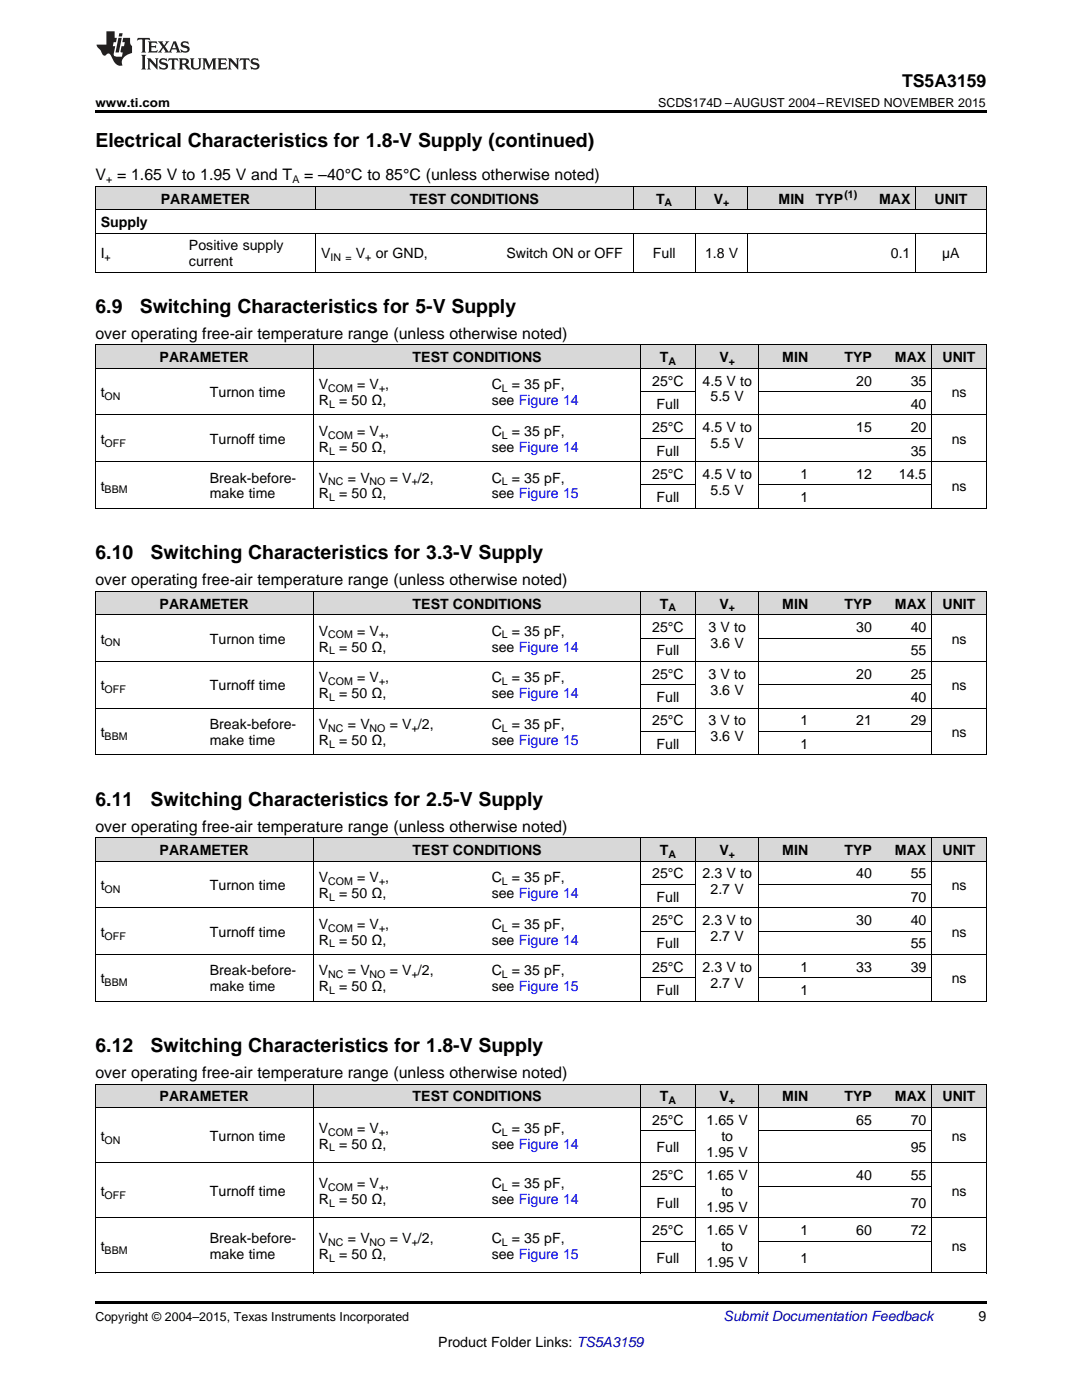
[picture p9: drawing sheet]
<svg xmlns="http://www.w3.org/2000/svg" width="216mm" height="279mm" viewBox="0 0 216 279" stroke-linecap="round" stroke-linejoin="round" font-family="sans-serif">
<g fill="#d8d8d8">
<path d="M19 216.4h21.8v4.7h-21.8z"/>
<path d="M40.8 216.4h21.8v4.7h-21.8z"/>
<path d="M62.6 216.4h34.4v4.7h-34.4z"/>
<path d="M97 216.4h30.9v4.7h-30.9z"/>
<path d="M127.9 216.4h10.9v4.7h-10.9z"/>
<path d="M138.8 216.4h12.7v4.7h-12.7z"/>
<path d="M151.5 216.4h10.8v4.7h-10.8z"/>
<path d="M162.3 216.4h12.7v4.7h-12.7z"/>
<path d="M175 216.4h10.9v4.7h-10.9z"/>
<path d="M185.9 216.4h10.9v4.7h-10.9z"/>
<path d="M19 167.3h21.8v4.6h-21.8z"/>
<path d="M40.8 167.3h21.8v4.6h-21.8z"/>
<path d="M62.6 167.3h34.4v4.6h-34.4z"/>
<path d="M97 167.3h30.9v4.6h-30.9z"/>
<path d="M127.9 167.3h10.9v4.6h-10.9z"/>
<path d="M138.8 167.3h12.7v4.6h-12.7z"/>
<path d="M151.5 167.3h10.8v4.6h-10.8z"/>
<path d="M162.3 167.3h12.7v4.6h-12.7z"/>
<path d="M175 167.3h10.9v4.6h-10.9z"/>
<path d="M185.9 167.3h10.9v4.6h-10.9z"/>
<path d="M19 118.1h21.8v4.6h-21.8z"/>
<path d="M40.8 118.1h21.8v4.6h-21.8z"/>
<path d="M62.6 118.1h34.4v4.6h-34.4z"/>
<path d="M97 118.1h30.9v4.6h-30.9z"/>
<path d="M127.9 118.1h10.9v4.6h-10.9z"/>
<path d="M138.8 118.1h12.7v4.6h-12.7z"/>
<path d="M151.5 118.1h10.8v4.6h-10.8z"/>
<path d="M162.3 118.1h12.7v4.6h-12.7z"/>
<path d="M175 118.1h10.9v4.6h-10.9z"/>
<path d="M185.9 118.1h10.9v4.6h-10.9z"/>
<path d="M19 68.9h21.8v4.7h-21.8z"/>
<path d="M40.8 68.9h21.8v4.7h-21.8z"/>
<path d="M62.6 68.9h34.4v4.7h-34.4z"/>
<path d="M97 68.9h30.9v4.7h-30.9z"/>
<path d="M127.9 68.9h10.9v4.7h-10.9z"/>
<path d="M138.8 68.9h12.7v4.7h-12.7z"/>
<path d="M151.5 68.9h10.8v4.7h-10.8z"/>
<path d="M162.3 68.9h12.7v4.7h-12.7z"/>
<path d="M175 68.9h10.9v4.7h-10.9z"/>
<path d="M185.9 68.9h10.9v4.7h-10.9z"/>
<path d="M19 37.3h17.7v4.6h-17.7z"/>
<path d="M36.7 37.3h26.3v4.6h-26.3z"/>
<path d="M63 37.3h37v4.6h-37z"/>
<path d="M100 37.3h26.4v4.6h-26.4z"/>
<path d="M126.4 37.3h12.3v4.6h-12.3z"/>
<path d="M138.7 37.3h10.6v4.6h-10.6z"/>
<path d="M149.3 37.3h12.3v4.6h-12.3z"/>
<path d="M161.6 37.3h10.6v4.6h-10.6z"/>
<path d="M172.2 37.3h10.5v4.6h-10.5z"/>
<path d="M182.7 37.3h14.1v4.6h-14.1z"/>
</g>
<g fill="#000">
<path d="M19 22h177.8v.5h-177.8zM19 54.4h.2zM62.9 54.4h.1zM126.3 54.4h.1zM138.6 54.4h.1zM149.2 54.4h.1zM161.5 54.4h.1zM172.1 54.4h.1zM196.7 54.4h.1zM19 101.5h.2zM127.8 101.5h.1zM138.7 101.5h.1z"/>
<path d="M151.4 101.5h.1zM162.2 101.5h.1zM174.9 101.5h.1zM185.8 101.5h.1zM196.7 101.5h.1zM19 259.7h177.8v.5h-177.8z"/>
</g>
<g fill="none" stroke="#000" stroke-width=".2">
<path d="M19 37.2h177.8M19.1 37.2v17.2M63 37.2v4.7M126.3 37.2v4.7M138.7 37.2v4.7M149.2 37.2v4.7M182.7 37.2v4.7M196.8 37.2v17.2M19 54.3h177.8M19 46.5h177.8M19 41.9h177.8M63 46.5v7.9"/>
<path d="M126.3 46.5v7.9M138.7 46.5v7.9M149.2 46.5v7.9M182.7 46.5v7.9M19 73.5h177.8M19 68.8h177.8M19.1 68.9v32.6M62.5 68.9v32.6M127.8 68.9v32.6M127.9 78.2h10.8M138.7 68.9v32.6M151.4 68.9v32.6"/>
<path d="M151.5 78.2h34.4M185.9 68.9v32.6M196.8 68.9v32.6M19 92.1h177.8M19 82.8h177.8M127.9 96.8h10.8M127.9 87.5h10.8M151.5 96.8h34.4M151.5 87.5h34.4M19 118h177.8M19 101.4h177.8M19.1 118.1v32.6"/>
<path d="M62.5 118.1v32.6M127.8 118.1v32.6M138.7 118.1v32.6M151.4 118.1v32.6M185.9 118.1v32.6M196.8 118.1v32.6M19 132h177.8M19 122.7h177.8M127.9 136.6h10.8M127.9 127.3h10.8M151.5 136.6h34.4M151.5 127.3h34.4"/>
<path d="M19 150.6h177.8M19 141.3h177.8M127.9 146h10.8M151.5 146h34.4M19 171.9h177.8M19 167.2h177.8M19.1 167.3v32.5M62.5 167.3v32.5M127.8 167.3v32.5M127.9 176.5h10.8M138.7 167.3v32.5M151.4 167.3v32.5"/>
<path d="M151.5 176.5h34.4M185.9 167.3v32.5M196.8 167.3v32.5M19 199.8h177.8M19 190.5h177.8M19 181.2h177.8M127.9 195.1h10.8M127.9 185.8h10.8M151.5 195.1h34.4M151.5 185.8h34.4M19 216.4h177.8M19.1 216.4v37.7"/>
<path d="M62.5 216.4v37.7M127.8 216.4v37.7M138.7 216.4v37.7M151.4 216.4v37.7M185.9 216.4v37.7M196.8 216.4v37.7M19 232h177.8M19 221h177.8M127.9 236.7h10.8M127.9 225.7h10.8M151.5 236.7h34.4M151.5 225.7h34.4"/>
<path d="M19 254.1h177.8M19 243h177.8M127.9 247.7h10.8M151.5 247.7h34.4"/>
</g>
<g fill="#231f20">
<path d="M27.5 7.6l-.1 .5 .4-.2h.6v.1v2.1l-.2 .4h1l-.3-.4v-2.1l.1-.1h.5l.5 .2-.2-.5zM29.5 8.3l.2 .3v1.5l-.2 .4h1.8l.2-.6a1.04 1.04 0 0 1-1.3 .2v-.7h.6l.3 .2v-.6l-.3 .2h-.6v-.6l.8-.1 .4 .3-.2-.5zM31.5 8.3l.9 1.1-.9 1.1h.8l-.2-.2 .5-.7 .4 .7-.2 .2h1.5l-.1-.2 .1-.4h.9l.1 .4-.2 .2h1l-.3-.3-.7-1.9h-.5l-.9 2-.8-1 .9-1h-.8l.1 .3-.3 .5-.4-.6 .2-.2zM34.7 8.6l.4 1h-.7zM36.3 8.4a.63 .63 0 0 0-.2 .7 .63 .63 0 0 0 .6 .4l.6 .2 .1 .2a.75 .75 0 0 1-.7 .4 .75 .75 0 0 1-.6-.5l.1 .7 .1-.1a1.11 1.11 0 0 0 1.5-.6 1.13 1.13 0 0 0-1.2-.8l-.1-.4a1.04 1.04 0 0 1 1.2 .2l-.2-.5-.1 .1-.5-.2zM28.2 10.9l.2 .4v2.2l-.2 .4h1l-.3-.4v-2.2l.3-.4zM29.3 11.6l.3 .4v1.5l-.3 .4h.8l-.2-.4v-1.3l1.5 1.7v-1.9l.2-.4h-.7l.2 .4v.9l-1.1-1.3zM32 11.8a.62 .62 0 0 0-.2 .7 .62 .62 0 0 0 .6 .4l.6 .1 .1 .3a.76 .76 0 0 1-.7 .3 .76 .76 0 0 1-.6-.4l.1 .7 .1-.1a1.11 1.11 0 0 0 1.5-.6 1.13 1.13 0 0 0-1.2-.8l-.1-.4a1.04 1.04 0 0 1 1.2 .2l-.2-.6-.1 .1-.5-.1zM33.7 11.6l-.2 .6a.61 .61 0 0 1 .8-.3v1.6l-.2 .4h.9l-.2-.4v-1.6a.63 .63 0 0 1 .8 .3l-.2-.6zM35.6 11.6l.3 .4v1.5l-.3 .4h1l-.2-.2v-.8l.5 .2a.76 .76 0 0 0 1.2 .7l-1-1a.58 .58 0 0 0 .6-.5 .58 .58 0 0 0-.5-.6zM36.4 11.9h.1a.45 .45 0 0 1 .5 .1 .45 .45 0 0 1 .1 .5l-.7 .2zM37.9 11.6l.2 .2a2.17 2.17 0 0 0 .3 1.9 .99 .99 0 0 0 1.6-.6v-1.1l.2-.4h-.7l.2 .2a1.92 1.92 0 0 1-.2 1.8 .6 .6 0 0 1-.9-.5v-1.1l.2-.4zM40.4 11.6l.2 .4v1.5l-.2 .4h.7l-.2-.4v-1.4l.8 1.8 .8-1.8v1.4l-.2 .4h.9l-.2-.4v-1.5l.2-.4h-.8l-.6 1.5-.6-1.5zM43.4 11.6l.2 .4v1.5l-.2 .4h1.8l.2-.6a1.04 1.04 0 0 1-1.3 .1v-.6h.5l.4 .2v-.6l-.4 .2h-.5v-.7h.8l.3 .3-.1-.6zM45.5 11.6l.2 .4v1.5l-.2 .4h.7l-.2-.4v-1.3l1.5 1.7v-1.9l.2-.4h-.7l.2 .4v.9l-1.1-1.3zM47.9 11.6l-.1 .6a.61 .61 0 0 1 .8-.3v1.6l-.3 .4h1l-.3-.4 .1-1.6a.63 .63 0 0 1 .7 .3l-.1-.6zM50.2 11.8a.62 .62 0 0 0-.2 .7 .62 .62 0 0 0 .6 .4l.6 .1 .2 .3a.76 .76 0 0 1-.8 .3 .76 .76 0 0 1-.6-.4l.1 .7 .2-.1a1.11 1.11 0 0 0 1.5-.6 1.13 1.13 0 0 0-1.3-.8l-.1-.4a1.04 1.04 0 0 1 1.2 .2l-.1-.6-.2 .1-.5-.1z"/>
<path d="M21.2 6.3v2.6h-1.9l.1 .4 .7 .9a.91 .91 0 0 0 1 .8 .56 .56 0 0 1 .5-.3 .56 .56 0 0 1 .5 .3l.4 .8a1.53 1.53 0 0 0 1.9 1.2 1.54 1.54 0 0 1 1-2.1l.9-.3v-1.4a1.52 1.52 0 0 1-.3-1.6h-1.4l-.2 .8h.5l-.2 .8h-.4l-.2 1v.2l.4 .1-.2 .8a1.93 1.93 0 0 1-1.6-.3l.3-1.8h-.5l.2-.8h.4l.2-.8h-.4v-1.3zM23.6 7.6l-.6 2.9h.7l.6-2.9zM23.8 6.6l-.1 .7h.6l.2-.7z"/>
</g>
<g font-size="3.9">
<text x="19" y="29.3">Electrical Characteristics for 1.8-V Supply (continued)</text>
<text x="19" y="62.5">6.9</text>
<text x="27.9" y="62.5">Switching Characteristics for 5-V Supply</text>
<text x="19" y="111.7">6.10</text>
<text x="30.1" y="111.7">Switching Characteristics for 3.3-V Supply</text>
<text x="19" y="160.8">6.11</text>
<text x="30.1" y="160.8">Switching Characteristics for 2.5-V Supply</text>
<text x="19" y="210">6.12</text>
<text x="30.1" y="210">Switching Characteristics for 1.8-V Supply</text>
</g>
<text font-size="3.5" x="180" y="17.3">TS5A3159</text>
<g font-size="3.2">
<text x="19" y="36">V = 1.65 V to 1.95 V and T</text>
<text x="60.7" y="36">= –40°C to 85°C (unless otherwise noted)</text>
<text x="19" y="67.6">over operating free-air temperature range (unless otherwise noted)</text>
<text x="19" y="116.8">over operating free-air temperature range (unless otherwise noted)</text>
<text x="19" y="166">over operating free-air temperature range (unless otherwise noted)</text>
<text x="19" y="215.2">over operating free-air temperature range (unless otherwise noted)</text>
</g>
<g font-size="2.8">
<text x="32.1" y="40.6">PARAMETER</text>
<text x="81.8" y="40.6">TEST CONDITIONS</text>
<text x="130.9" y="40.6">T</text>
<text x="142.5" y="40.6">V</text>
<text x="155.4" y="40.6">MIN</text>
<text x="162.8" y="40.6">TYP</text>
<text x="175.4" y="40.6">MAX</text>
<text x="186.5" y="40.6">UNIT</text>
<text x="20.1" y="45.3">Supply</text>
<text x="20.1" y="51.5">I</text>
<text x="37.7" y="50">Positive supply</text>
<text x="37.7" y="53.1">current</text>
<text x="64.1" y="51.5">V</text>
<text x="71" y="51.5">V</text>
<text x="75" y="51.5">or GND,</text>
<text x="101.1" y="51.5">Switch ON or OFF</text>
<text x="130.3" y="51.5">Full</text>
<text x="140.7" y="51.5">1.8 V</text>
<text x="177.8" y="51.5">0.1</text>
<text x="188" y="51.5">µA</text>
<text x="31.9" y="72.3">PARAMETER</text>
<text x="63.6" y="77.7">V</text>
<text x="71.3" y="77.7">= V ,</text>
<text x="82.3" y="72.3">TEST CONDITIONS</text>
<text x="98.1" y="77.7">C</text>
<text x="102.1" y="77.7">= 35 pF,</text>
<text x="130.1" y="76.9">25°C</text>
<text x="131.7" y="72.3">T</text>
<text x="140.2" y="76.9">4.5 V to</text>
<text x="143.5" y="72.3">V</text>
<text x="156.1" y="72.3">MIN</text>
<text x="168.5" y="72.3">TYP</text>
<text x="170.9" y="76.9">20</text>
<text x="178.6" y="72.3">MAX</text>
<text x="181.7" y="76.9">35</text>
<text x="188.1" y="72.3">UNIT</text>
<text x="20.1" y="79.3">t</text>
<text x="41.9" y="79.3">Turnon time</text>
<text x="63.6" y="80.9">R</text>
<text x="67.7" y="80.9">= 50 Ω,</text>
<text x="98.1" y="80.9">see Figure 14</text>
<text x="131" y="81.6">Full</text>
<text x="141.8" y="80.1">5.5 V</text>
<text x="181.7" y="81.6">40</text>
<text x="189.9" y="79.3">ns</text>
<text x="20.1" y="88.6">t</text>
<text x="41.9" y="88.6">Turnoff time</text>
<text x="63.6" y="87">V</text>
<text x="71.3" y="87">= V ,</text>
<text x="98.1" y="87">C</text>
<text x="102.1" y="87">= 35 pF,</text>
<text x="130.1" y="86.3">25°C</text>
<text x="140.2" y="86.3">4.5 V to</text>
<text x="141.8" y="89.4">5.5 V</text>
<text x="170.9" y="86.3">15</text>
<text x="181.7" y="86.3">20</text>
<text x="189.9" y="88.6">ns</text>
<text x="63.6" y="90.2">R</text>
<text x="67.7" y="90.2">= 50 Ω,</text>
<text x="98.1" y="90.2">see Figure 14</text>
<text x="130.1" y="95.6">25°C</text>
<text x="131" y="90.9">Full</text>
<text x="140.2" y="95.6">4.5 V to</text>
<text x="159.7" y="95.6">1</text>
<text x="170.9" y="95.6">12</text>
<text x="179.4" y="95.6">14.5</text>
<text x="181.7" y="90.9">35</text>
<text x="20.1" y="97.9">t</text>
<text x="41.9" y="96.3">Break-before-</text>
<text x="41.9" y="99.5">make time</text>
<text x="63.6" y="96.3">V</text>
<text x="63.6" y="99.5">R</text>
<text x="67.7" y="99.5">= 50 Ω,</text>
<text x="69.4" y="96.3">= V</text>
<text x="77.8" y="96.3">= V /2,</text>
<text x="98.1" y="96.3">C</text>
<text x="98.1" y="99.5">see Figure 15</text>
<text x="102.1" y="96.3">= 35 pF,</text>
<text x="131" y="100.2">Full</text>
<text x="141.8" y="98.7">5.5 V</text>
<text x="159.7" y="100.2">1</text>
<text x="189.9" y="97.9">ns</text>
<text x="31.9" y="121.5">PARAMETER</text>
<text x="82.3" y="121.5">TEST CONDITIONS</text>
<text x="131.7" y="121.5">T</text>
<text x="143.5" y="121.5">V</text>
<text x="156.1" y="121.5">MIN</text>
<text x="168.5" y="121.5">TYP</text>
<text x="178.6" y="121.5">MAX</text>
<text x="188.1" y="121.5">UNIT</text>
<text x="20.1" y="128.4">t</text>
<text x="41.9" y="128.4">Turnon time</text>
<text x="63.6" y="126.9">V</text>
<text x="63.6" y="130">R</text>
<text x="67.7" y="130">= 50 Ω,</text>
<text x="71.3" y="126.9">= V ,</text>
<text x="98.1" y="126.9">C</text>
<text x="98.1" y="130">see Figure 14</text>
<text x="102.1" y="126.9">= 35 pF,</text>
<text x="130.1" y="126.1">25°C</text>
<text x="131" y="130.8">Full</text>
<text x="141.4" y="126.1">3 V to</text>
<text x="141.8" y="129.3">3.6 V</text>
<text x="170.9" y="126.1">30</text>
<text x="181.7" y="126.1">40</text>
<text x="181.7" y="130.8">55</text>
<text x="189.9" y="128.4">ns</text>
<text x="20.1" y="137.8">t</text>
<text x="41.9" y="137.8">Turnoff time</text>
<text x="63.6" y="136.2">V</text>
<text x="71.3" y="136.2">= V ,</text>
<text x="98.1" y="136.2">C</text>
<text x="102.1" y="136.2">= 35 pF,</text>
<text x="130.1" y="135.4">25°C</text>
<text x="141.4" y="135.4">3 V to</text>
<text x="170.9" y="135.4">20</text>
<text x="181.7" y="135.4">25</text>
<text x="189.9" y="137.8">ns</text>
<text x="63.6" y="139.3">R</text>
<text x="67.7" y="139.3">= 50 Ω,</text>
<text x="98.1" y="139.3">see Figure 14</text>
<text x="131" y="140.1">Full</text>
<text x="141.8" y="138.6">3.6 V</text>
<text x="181.7" y="140.1">40</text>
<text x="20.1" y="147.1">t</text>
<text x="41.9" y="145.5">Break-before-</text>
<text x="41.9" y="148.7">make time</text>
<text x="63.6" y="145.5">V</text>
<text x="63.6" y="148.7">R</text>
<text x="67.7" y="148.7">= 50 Ω,</text>
<text x="69.4" y="145.5">= V</text>
<text x="77.8" y="145.5">= V /2,</text>
<text x="98.1" y="145.5">C</text>
<text x="98.1" y="148.7">see Figure 15</text>
<text x="102.1" y="145.5">= 35 pF,</text>
<text x="130.1" y="144.7">25°C</text>
<text x="131" y="149.4">Full</text>
<text x="141.4" y="144.7">3 V to</text>
<text x="141.8" y="147.9">3.6 V</text>
<text x="159.7" y="144.7">1</text>
<text x="159.7" y="149.4">1</text>
<text x="170.9" y="144.7">21</text>
<text x="181.7" y="144.7">29</text>
<text x="189.9" y="147.1">ns</text>
<text x="31.9" y="170.6">PARAMETER</text>
<text x="82.3" y="170.6">TEST CONDITIONS</text>
<text x="131.7" y="170.6">T</text>
<text x="143.5" y="170.6">V</text>
<text x="156.1" y="170.6">MIN</text>
<text x="168.5" y="170.6">TYP</text>
<text x="178.6" y="170.6">MAX</text>
<text x="188.1" y="170.6">UNIT</text>
<text x="20.1" y="177.6">t</text>
<text x="41.9" y="177.6">Turnon time</text>
<text x="63.6" y="176">V</text>
<text x="63.6" y="179.2">R</text>
<text x="67.7" y="179.2">= 50 Ω,</text>
<text x="71.3" y="176">= V ,</text>
<text x="98.1" y="176">C</text>
<text x="98.1" y="179.2">see Figure 14</text>
<text x="102.1" y="176">= 35 pF,</text>
<text x="130.1" y="175.3">25°C</text>
<text x="131" y="180">Full</text>
<text x="140.2" y="175.3">2.3 V to</text>
<text x="141.8" y="178.5">2.7 V</text>
<text x="170.9" y="175.3">40</text>
<text x="181.7" y="175.3">55</text>
<text x="181.7" y="180">70</text>
<text x="189.9" y="177.6">ns</text>
<text x="63.6" y="185.3">V</text>
<text x="71.3" y="185.3">= V ,</text>
<text x="98.1" y="185.3">C</text>
<text x="102.1" y="185.3">= 35 pF,</text>
<text x="130.1" y="184.6">25°C</text>
<text x="140.2" y="184.6">2.3 V to</text>
<text x="170.9" y="184.6">30</text>
<text x="181.7" y="184.6">40</text>
<text x="20.1" y="186.9">t</text>
<text x="41.9" y="186.9">Turnoff time</text>
<text x="63.6" y="188.5">R</text>
<text x="67.7" y="188.5">= 50 Ω,</text>
<text x="98.1" y="188.5">see Figure 14</text>
<text x="131" y="189.3">Full</text>
<text x="141.8" y="187.8">2.7 V</text>
<text x="181.7" y="189.3">55</text>
<text x="189.9" y="186.9">ns</text>
<text x="20.1" y="196.3">t</text>
<text x="41.9" y="194.7">Break-before-</text>
<text x="41.9" y="197.8">make time</text>
<text x="63.6" y="194.7">V</text>
<text x="63.6" y="197.8">R</text>
<text x="67.7" y="197.8">= 50 Ω,</text>
<text x="69.4" y="194.7">= V</text>
<text x="77.8" y="194.7">= V /2,</text>
<text x="98.1" y="194.7">C</text>
<text x="98.1" y="197.8">see Figure 15</text>
<text x="102.1" y="194.7">= 35 pF,</text>
<text x="130.1" y="193.9">25°C</text>
<text x="140.2" y="193.9">2.3 V to</text>
<text x="141.8" y="197.1">2.7 V</text>
<text x="159.7" y="193.9">1</text>
<text x="170.9" y="193.9">33</text>
<text x="181.7" y="193.9">39</text>
<text x="189.9" y="196.3">ns</text>
<text x="131" y="198.6">Full</text>
<text x="159.7" y="198.6">1</text>
<text x="31.9" y="219.8">PARAMETER</text>
<text x="82.3" y="219.8">TEST CONDITIONS</text>
<text x="131.7" y="219.8">T</text>
<text x="143.5" y="219.8">V</text>
<text x="156.1" y="219.8">MIN</text>
<text x="168.5" y="219.8">TYP</text>
<text x="178.6" y="219.8">MAX</text>
<text x="188.1" y="219.8">UNIT</text>
<text x="20.1" y="227.6">t</text>
<text x="41.9" y="227.6">Turnon time</text>
<text x="63.6" y="226.1">V</text>
<text x="71.3" y="226.1">= V ,</text>
<text x="98.1" y="226.1">C</text>
<text x="102.1" y="226.1">= 35 pF,</text>
<text x="130.1" y="224.5">25°C</text>
<text x="141" y="224.5">1.65 V</text>
<text x="143.9" y="227.6">to</text>
<text x="170.9" y="224.5">65</text>
<text x="181.7" y="224.5">70</text>
<text x="189.9" y="227.6">ns</text>
<text x="63.6" y="229.2">R</text>
<text x="67.7" y="229.2">= 50 Ω,</text>
<text x="98.1" y="229.2">see Figure 14</text>
<text x="131" y="230">Full</text>
<text x="141" y="230.8">1.95 V</text>
<text x="181.7" y="230">95</text>
<text x="20.1" y="238.7">t</text>
<text x="41.9" y="238.7">Turnoff time</text>
<text x="63.6" y="237.1">V</text>
<text x="71.3" y="237.1">= V ,</text>
<text x="98.1" y="237.1">C</text>
<text x="102.1" y="237.1">= 35 pF,</text>
<text x="130.1" y="235.5">25°C</text>
<text x="141" y="235.5">1.65 V</text>
<text x="143.9" y="238.7">to</text>
<text x="170.9" y="235.5">40</text>
<text x="181.7" y="235.5">55</text>
<text x="189.9" y="238.7">ns</text>
<text x="63.6" y="240.2">R</text>
<text x="67.7" y="240.2">= 50 Ω,</text>
<text x="98.1" y="240.2">see Figure 14</text>
<text x="131" y="241">Full</text>
<text x="141" y="241.8">1.95 V</text>
<text x="181.7" y="241">70</text>
<text x="20.1" y="249.7">t</text>
<text x="41.9" y="248.1">Break-before-</text>
<text x="41.9" y="251.2">make time</text>
<text x="63.6" y="248.1">V</text>
<text x="63.6" y="251.2">R</text>
<text x="67.7" y="251.2">= 50 Ω,</text>
<text x="69.4" y="248.1">= V</text>
<text x="77.8" y="248.1">= V /2,</text>
<text x="98.1" y="248.1">C</text>
<text x="98.1" y="251.2">see Figure 15</text>
<text x="102.1" y="248.1">= 35 pF,</text>
<text x="130.1" y="246.5">25°C</text>
<text x="131" y="252">Full</text>
<text x="141" y="246.5">1.65 V</text>
<text x="143.9" y="249.7">to</text>
<text x="159.7" y="246.5">1</text>
<text x="159.7" y="252">1</text>
<text x="170.9" y="246.5">60</text>
<text x="181.7" y="246.5">72</text>
<text x="189.9" y="249.7">ns</text>
<text x="141" y="252.8">1.95 V</text>
<text x="195.3" y="263.6">9</text>
<text x="87.5" y="268.9">Product Folder Links: TS5A3159</text>
</g>
<text font-size="2.8" fill="#0000c8" x="144.4" y="263.6">Submit Documentation Feedback</text>
<g font-size="2.5">
<text x="19" y="21.4">www.ti.com</text>
<text x="131.3" y="21.4">SCDS174D –AUGUST 2004–REVISED NOVEMBER 2015</text>
<text x="19" y="263.6">Copyright © 2004–2015, Texas Instruments Incorporated</text>
</g>
<g font-size="2.1">
<text x="21.2" y="36.6">+</text>
<text x="58.3" y="36.6">A</text>
<text x="132.6" y="41.2">A</text>
<text x="144.3" y="41.2">+</text>
<text x="168.5" y="39.5">(1)</text>
<text x="20.9" y="52.1">+</text>
<text x="66" y="52.1">IN =</text>
<text x="72.9" y="52.1">+</text>
<text x="133.4" y="72.8">A</text>
<text x="145.4" y="72.8">+</text>
<text x="20.9" y="79.8">ON</text>
<text x="65.5" y="78.2">COM</text>
<text x="65.7" y="81.4">L</text>
<text x="75.6" y="78.2">+</text>
<text x="100.1" y="78.2">L</text>
<text x="20.9" y="89.1">OFF</text>
<text x="65.5" y="87.6">COM</text>
<text x="75.6" y="87.6">+</text>
<text x="100.1" y="87.6">L</text>
<text x="65.7" y="90.7">L</text>
<text x="20.9" y="98.5">BBM</text>
<text x="65.5" y="96.9">NC</text>
<text x="65.7" y="100">L</text>
<text x="73.8" y="96.9">NO</text>
<text x="82.2" y="96.9">+</text>
<text x="100.1" y="96.9">L</text>
<text x="133.4" y="122">A</text>
<text x="145.4" y="122">+</text>
<text x="20.9" y="129">ON</text>
<text x="65.5" y="127.4">COM</text>
<text x="65.7" y="130.6">L</text>
<text x="75.6" y="127.4">+</text>
<text x="100.1" y="127.4">L</text>
<text x="65.5" y="136.7">COM</text>
<text x="75.6" y="136.7">+</text>
<text x="100.1" y="136.7">L</text>
<text x="20.9" y="138.3">OFF</text>
<text x="65.7" y="139.9">L</text>
<text x="20.9" y="147.6">BBM</text>
<text x="65.5" y="146">NC</text>
<text x="65.7" y="149.2">L</text>
<text x="73.8" y="146">NO</text>
<text x="82.2" y="146">+</text>
<text x="100.1" y="146">L</text>
<text x="133.4" y="171.2">A</text>
<text x="145.4" y="171.2">+</text>
<text x="20.9" y="178.2">ON</text>
<text x="65.5" y="176.6">COM</text>
<text x="65.7" y="179.8">L</text>
<text x="75.6" y="176.6">+</text>
<text x="100.1" y="176.6">L</text>
<text x="65.5" y="185.9">COM</text>
<text x="75.6" y="185.9">+</text>
<text x="100.1" y="185.9">L</text>
<text x="20.9" y="187.5">OFF</text>
<text x="65.7" y="189.1">L</text>
<text x="20.9" y="196.8">BBM</text>
<text x="65.5" y="195.2">NC</text>
<text x="73.8" y="195.2">NO</text>
<text x="82.2" y="195.2">+</text>
<text x="100.1" y="195.2">L</text>
<text x="65.7" y="198.4">L</text>
<text x="133.4" y="220.4">A</text>
<text x="145.4" y="220.4">+</text>
<text x="65.5" y="226.6">COM</text>
<text x="75.6" y="226.6">+</text>
<text x="100.1" y="226.6">L</text>
<text x="20.9" y="228.2">ON</text>
<text x="65.7" y="229.8">L</text>
<text x="20.9" y="239.2">OFF</text>
<text x="65.5" y="237.6">COM</text>
<text x="75.6" y="237.6">+</text>
<text x="100.1" y="237.6">L</text>
<text x="65.7" y="240.8">L</text>
<text x="20.9" y="250.2">BBM</text>
<text x="65.5" y="248.6">NC</text>
<text x="65.7" y="251.8">L</text>
<text x="73.8" y="248.6">NO</text>
<text x="82.2" y="248.6">+</text>
<text x="100.1" y="248.6">L</text>
</g>
</svg>
